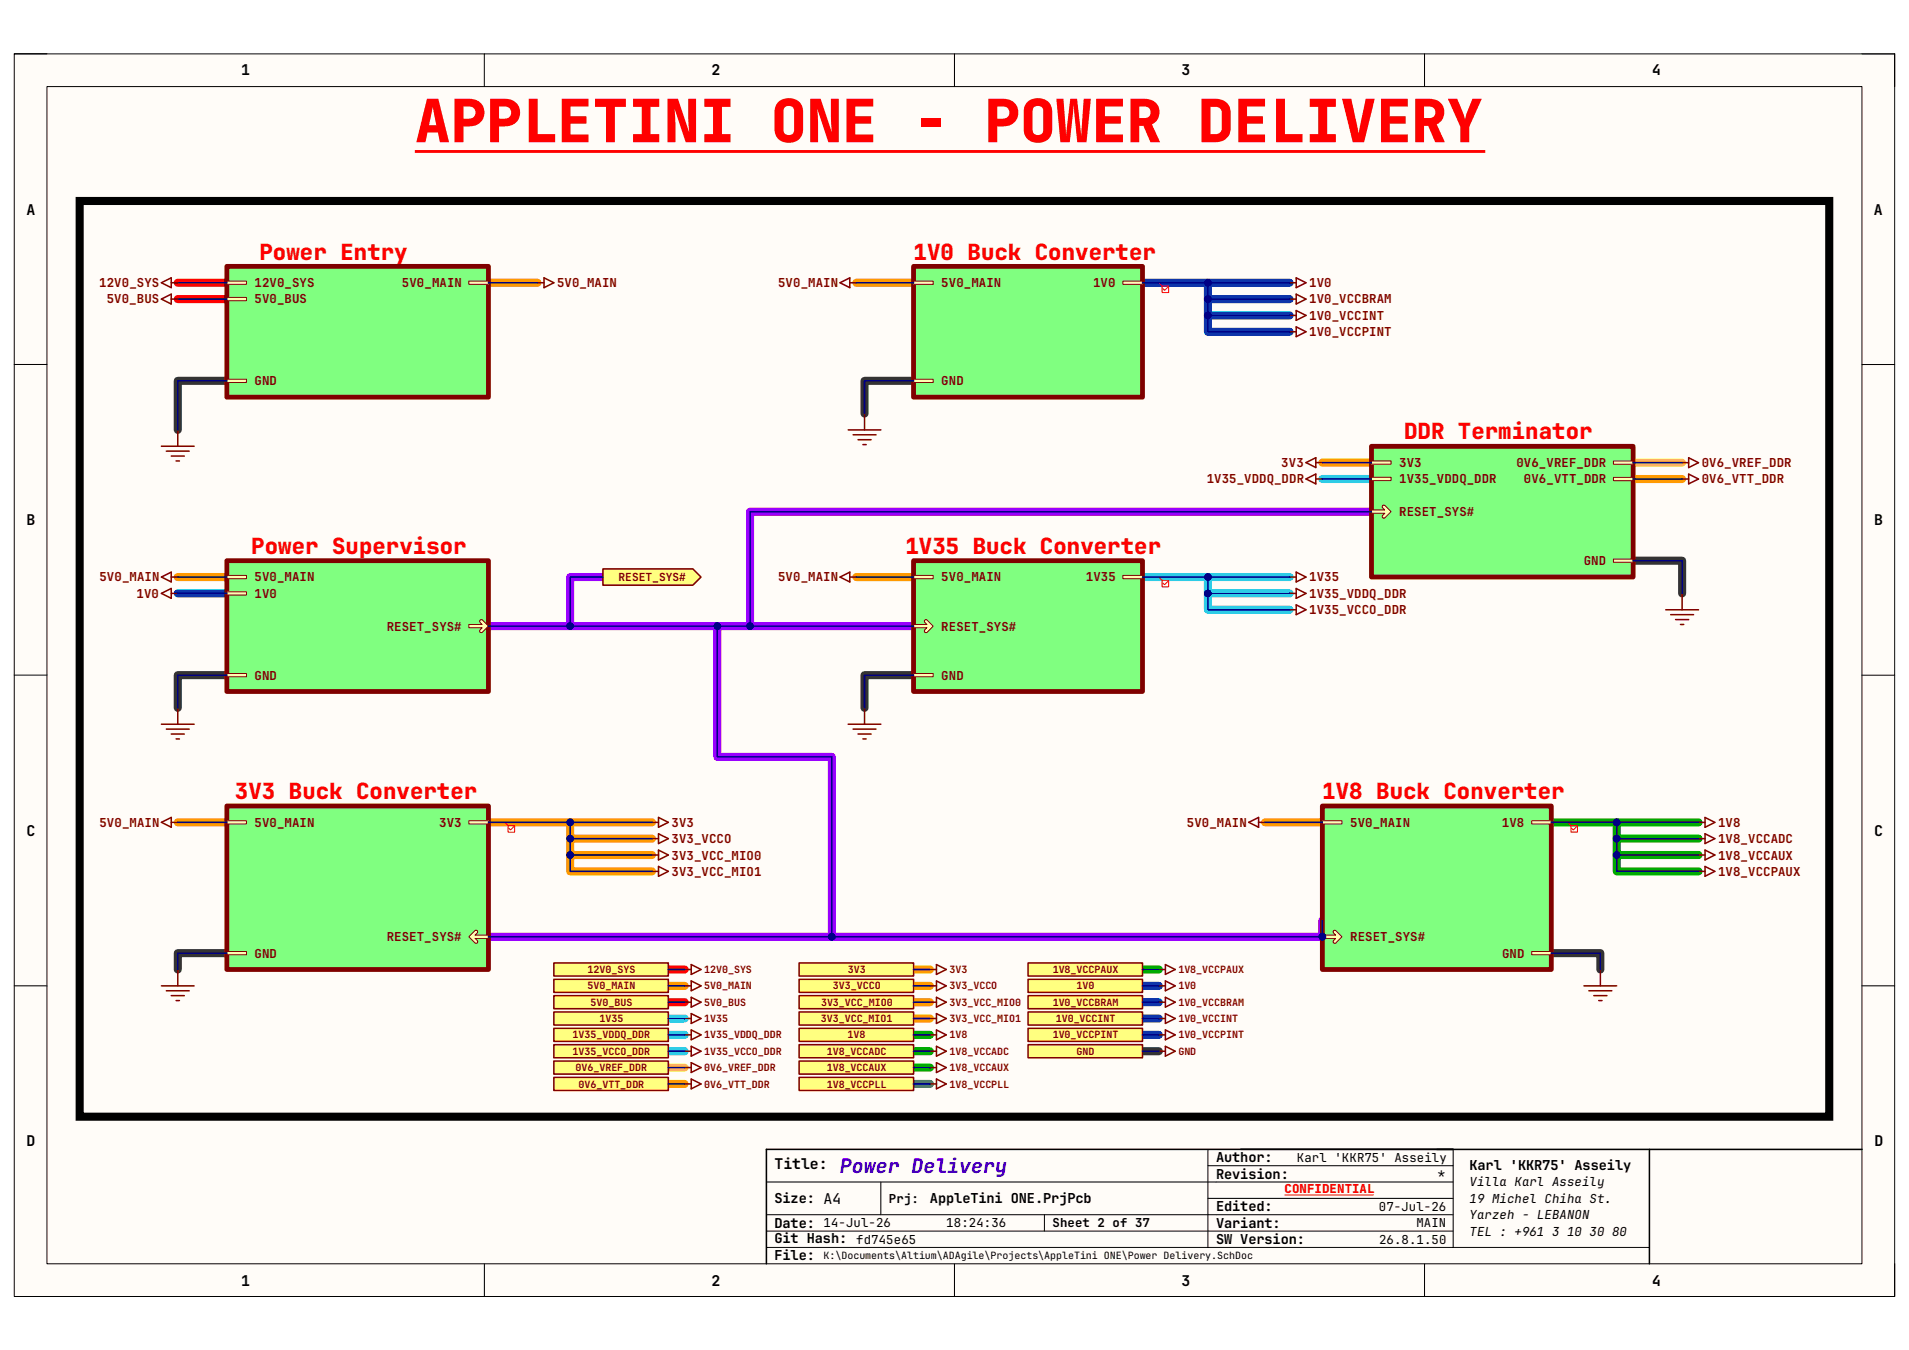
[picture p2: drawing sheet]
<svg xmlns="http://www.w3.org/2000/svg" width="420mm" height="297mm" viewBox="0 0 420 297" stroke-linecap="round" stroke-linejoin="round" font-family="sans-serif">
<path d="M3.1 11.9h413.7v273.3h-413.7z" fill-rule="evenodd" fill="#fffcf8"/>
<path d="M3.1 11.9h413.7v273.3h-413.7z" fill="none" stroke="#000" stroke-width=".22"/>
<path d="M10.3 19h399.3v259h-399.3z" fill-rule="evenodd" fill="#fffcf8"/>
<g fill="none" stroke="#000" stroke-width=".22">
<path d="M3.1 11.8h7.2M10.3 19h399.3v259h-399.3zM106.6 11.8v7.2M210 11.8v7.2M313.4 11.8v7.2M409.6 11.9h7.2v7.1M3.1 80.2h7.2M409.6 80.2h7.2M3.1 148.5h7.2M409.6 148.5h7.2M3.1 216.9h7.2M409.6 216.9h7.2"/>
<path d="M265.7 256.5h54M265.7 252.9v21.5M319.7 252.9v21.5M106.6 278v7.2M168.6 260.1h151.1M168.6 270.8h151.1M168.6 267.3h151.1M168.6 274.4h194.3M193.8 260.1v7.2M210 278v7.2M229.8 267.3v3.5M265.7 263.7h54"/>
<path d="M313.4 278v7.2M416.8 278v7.2"/>
</g>
<g fill="none" stroke="#f90" stroke-width="1.8">
<path d="M107.5 62.2h10.7M188.4 62.2h12.6M290.9 101.8h10.8M39.1 127h10.8M188.4 127h12.6M39.1 180.9h10.8M107.5 180.9h35.9M125.4 180.9v3.6h18M125.4 184.5v3.6M143.4 188.1h-18v3.6h18M278.3 180.9h12.6M147 216.9h3.6"/>
<path d="M201 216.9h3.6M201 213.3h3.6M201 220.5h3.6M201 224.1h3.6"/>
</g>
<path d="M49.9 83.8h-10.8v10.8M201 83.8h-10.8v7.2M359.3 123.4h10.8v7.2M49.9 148.5h-10.8v7.2M201 148.5h-10.8v7.2M49.9 209.7h-10.8v3.6M341.3 209.7h10.8v3.6M251.4 231.3h3.6" fill="none" stroke="#333" stroke-width="1.8"/>
<path d="M251.4 62.2h32.3M265.7 62.2v3.6h18M265.7 65.8v3.6M283.7 69.4h-18v3.6h18M39.1 130.6h10.8M251.4 216.9h3.6M251.4 227.7h3.6M251.4 224.1h3.6M251.4 220.5h3.6" fill="none" stroke="#03c" stroke-width="1.8"/>
<path d="M301.7 112.6h-136.7v25.2M107.5 137.7h50.3M132.6 127h-7.2v10.7M201 137.8h-43.2v28.7h25.2v39.6M290.9 202.5v3.6h-183.4" fill="none" stroke="#90f" stroke-width="1.8"/>
<path d="M290.9 105.4h10.8M251.4 127h32.3M265.7 127v3.6h18M265.7 130.6v3.6h18M147 227.7h3.6M147 224.1h3.6M147 231.3h3.6" fill="none" stroke="#2cf" stroke-width="1.8"/>
<path d="M359.3 101.8h10.8M147 234.9h3.6" fill="none" stroke="#fd3" stroke-width="1.8"/>
<path d="M359.3 105.4h10.8M147 238.5h3.6" fill="none" stroke="#fb0" stroke-width="1.8"/>
<path d="M341.3 180.9h32.4M355.7 180.9v3.6h18M355.7 184.5v3.6h18M355.7 188.1v3.6h18M251.4 213.3h3.6M201 227.7h3.6M201 231.3h3.6M201 234.9h3.6" fill="none" stroke="#0a0" stroke-width="1.8"/>
<path d="M39.1 65.8h10.8M147 220.5h3.6" fill="none" stroke="#d00000" stroke-width="1.8"/>
<path d="M201 238.5h3.6" fill="none" stroke="#086" stroke-width="1.8"/>
<path d="M39.1 62.2h10.8M147 213.3h3.6" fill="none" stroke="#f00" stroke-width="1.8"/>
<path d="M316.1 252.9h93.5M319.7 252.9h-151.1v25.1M362.9 252.9v25.1" fill="none" stroke="#000" stroke-width=".34"/>
<path d="M282.6 262.9h19.6" fill="none" stroke="#f00" stroke-width=".22"/>
<path d="M91.3 33.3h235.5" fill="none" stroke="#f00" stroke-width=".64" stroke-linecap="butt"/>
<path d="M17.5 44.2h384.9v201.5h-384.9z" fill="none" stroke="#000" stroke-width="1.8"/>
<path d="M49.9 58.6h57.6v28.8h-57.6z" fill-rule="evenodd" fill="#80ff80"/>
<path d="M49.9 58.6h57.6v28.8h-57.6z" fill="none" stroke="#800000" stroke-width="1.1"/>
<path d="M103.1 61.8h4.4v.8h-4.4z" fill-rule="evenodd" fill="#ffffb0"/>
<path d="M103.1 61.8h4.4v.8h-4.4z" fill="none" stroke="#800000" stroke-width=".22"/>
<path d="M49.9 83.4h4.3v.7h-4.3z" fill-rule="evenodd" fill="#ffffb0"/>
<path d="M49.9 83.4h4.3v.7h-4.3z" fill="none" stroke="#800000" stroke-width=".22"/>
<path d="M49.9 61.8h4.3v.8h-4.3z" fill-rule="evenodd" fill="#ffffb0"/>
<path d="M49.9 61.8h4.3v.8h-4.3z" fill="none" stroke="#800000" stroke-width=".22"/>
<path d="M49.9 65.4h4.3v.8h-4.3z" fill-rule="evenodd" fill="#ffffb0"/>
<path d="M49.9 65.4h4.3v.8h-4.3z" fill="none" stroke="#800000" stroke-width=".22"/>
<path d="M118.2 62.2h1.5M119.7 61.1l2.1 1.1-2.1 1.1z" fill="none" stroke="#800000" stroke-width=".34"/>
<path d="M201 58.6h50.4v28.8h-50.4z" fill-rule="evenodd" fill="#80ff80"/>
<path d="M201 58.6h50.4v28.8h-50.4z" fill="none" stroke="#800000" stroke-width="1.1"/>
<path d="M247 61.8h4.4v.8h-4.4z" fill-rule="evenodd" fill="#ffffb0"/>
<path d="M247 61.8h4.4v.8h-4.4z" fill="none" stroke="#800000" stroke-width=".22"/>
<path d="M201 61.8h4.3v.8h-4.3z" fill-rule="evenodd" fill="#ffffb0"/>
<path d="M201 61.8h4.3v.8h-4.3z" fill="none" stroke="#800000" stroke-width=".22"/>
<path d="M201 83.4h4.3v.7h-4.3z" fill-rule="evenodd" fill="#ffffb0"/>
<path d="M201 83.4h4.3v.7h-4.3z" fill="none" stroke="#800000" stroke-width=".22"/>
<path d="M283.7 62.2h1.5M285.2 61.1l2.1 1.1-2.1 1.1z" fill="none" stroke="#800000" stroke-width=".34"/>
<path d="M201 123.4h50.4v28.7h-50.4z" fill-rule="evenodd" fill="#80ff80"/>
<path d="M201 123.4h50.4v28.7h-50.4z" fill="none" stroke="#800000" stroke-width="1.1"/>
<path d="M247 126.6h4.4v.7h-4.4z" fill-rule="evenodd" fill="#ffffb0"/>
<path d="M247 126.6h4.4v.7h-4.4z" fill="none" stroke="#800000" stroke-width=".22"/>
<path d="M201 137.4h2.9l-.5-.7 .1-.3 .3-.1 1.5 1.5-1.4 1.3-.2 .1-.3-.1v-.4l.5-.6h-2.9z" fill-rule="evenodd" fill="#ffffb0"/>
<path d="M201 137.4h2.9l-.5-.7 .1-.3 .3-.1 1.5 1.5-1.4 1.3-.2 .1-.3-.1v-.4l.5-.6h-2.9z" fill="none" stroke="#800000" stroke-width=".22"/>
<path d="M201 126.6h4.3v.7h-4.3z" fill-rule="evenodd" fill="#ffffb0"/>
<path d="M201 126.6h4.3v.7h-4.3z" fill="none" stroke="#800000" stroke-width=".22"/>
<path d="M201 148.2h4.3v.7h-4.3z" fill-rule="evenodd" fill="#ffffb0"/>
<path d="M201 148.2h4.3v.7h-4.3z" fill="none" stroke="#800000" stroke-width=".22"/>
<path d="M283.7 130.6h1.5M285.2 129.5l2.1 1.1-2.1 1z" fill="none" stroke="#800000" stroke-width=".34"/>
<path d="M290.9 177.3h50.4v36h-50.4z" fill-rule="evenodd" fill="#80ff80"/>
<path d="M290.9 177.3h50.4v36h-50.4z" fill="none" stroke="#800000" stroke-width="1.1"/>
<circle cx="290.9" cy="206.1" r=".72" fill="#000080"/>
<circle cx="290.9" cy="206.1" r=".72" fill="none" stroke="#000080" stroke-width=".22"/>
<path d="M337 180.6h4.3v.7h-4.3z" fill-rule="evenodd" fill="#ffffb0"/>
<path d="M337 180.6h4.3v.7h-4.3z" fill="none" stroke="#800000" stroke-width=".22"/>
<path d="M290.9 205.7h3l-.6-.6 .1-.3 .3-.1 1.5 1.4-1.3 1.4h-.3l-.2-.1-.1-.3 .6-.6h-3z" fill-rule="evenodd" fill="#ffffb0"/>
<path d="M290.9 205.7h3l-.6-.6 .1-.3 .3-.1 1.5 1.4-1.3 1.4h-.3l-.2-.1-.1-.3 .6-.6h-3z" fill="none" stroke="#800000" stroke-width=".22"/>
<circle cx="290.9" cy="206.1" r=".72" fill="#000080"/>
<circle cx="290.9" cy="206.1" r=".72" fill="none" stroke="#000080" stroke-width=".22"/>
<path d="M290.9 180.6h4.3v.7h-4.3z" fill-rule="evenodd" fill="#ffffb0"/>
<path d="M290.9 180.6h4.3v.7h-4.3z" fill="none" stroke="#800000" stroke-width=".22"/>
<path d="M337 209.3h4.3v.8h-4.3z" fill-rule="evenodd" fill="#ffffb0"/>
<path d="M337 209.3h4.3v.8h-4.3z" fill="none" stroke="#800000" stroke-width=".22"/>
<path d="M375.1 179.9l2.2 1-2.2 1.1zM373.7 180.9h1.4" fill="none" stroke="#800000" stroke-width=".34"/>
<path d="M49.9 177.3h57.6v36h-57.6z" fill-rule="evenodd" fill="#80ff80"/>
<path d="M49.9 177.3h57.6v36h-57.6z" fill="none" stroke="#800000" stroke-width="1.1"/>
<path d="M103.1 180.6h4.4v.7h-4.4z" fill-rule="evenodd" fill="#ffffb0"/>
<path d="M103.1 180.6h4.4v.7h-4.4z" fill="none" stroke="#800000" stroke-width=".22"/>
<path d="M104.5 204.8l.4-.1 .2 .3-.6 .7h3v.8h-3l.6 .6-.1 .4h-.4l-1.5-1.4z" fill-rule="evenodd" fill="#ffffb0"/>
<path d="M104.5 204.8l.4-.1 .2 .3-.6 .7h3v.8h-3l.6 .6-.1 .4h-.4l-1.5-1.4z" fill="none" stroke="#800000" stroke-width=".22"/>
<path d="M49.9 180.6h4.3v.7h-4.3z" fill-rule="evenodd" fill="#ffffb0"/>
<path d="M49.9 180.6h4.3v.7h-4.3z" fill="none" stroke="#800000" stroke-width=".22"/>
<path d="M49.9 209.3h4.3v.8h-4.3z" fill-rule="evenodd" fill="#ffffb0"/>
<path d="M49.9 209.3h4.3v.8h-4.3z" fill="none" stroke="#800000" stroke-width=".22"/>
<path d="M144.9 179.8l2.1 1.1-2.1 1.1zM143.4 180.9h1.5" fill="none" stroke="#800000" stroke-width=".34"/>
<path d="M49.9 123.4h57.6v28.7h-57.6z" fill-rule="evenodd" fill="#80ff80"/>
<path d="M49.9 123.4h57.6v28.7h-57.6z" fill="none" stroke="#800000" stroke-width="1.1"/>
<path d="M103.1 137.4h3l-.6-.7 .1-.3 .3-.1 1.6 1.4-1.4 1.4-.3 .1-.2-.2-.1-.2 .6-.7h-3z" fill-rule="evenodd" fill="#ffffb0"/>
<path d="M103.1 137.4h3l-.6-.7 .1-.3 .3-.1 1.6 1.4-1.4 1.4-.3 .1-.2-.2-.1-.2 .6-.7h-3z" fill="none" stroke="#800000" stroke-width=".22"/>
<path d="M49.9 148.2h4.3v.7h-4.3z" fill-rule="evenodd" fill="#ffffb0"/>
<path d="M49.9 148.2h4.3v.7h-4.3z" fill="none" stroke="#800000" stroke-width=".22"/>
<path d="M49.9 130.2h4.3v.7h-4.3z" fill-rule="evenodd" fill="#ffffb0"/>
<path d="M49.9 130.2h4.3v.7h-4.3z" fill="none" stroke="#800000" stroke-width=".22"/>
<path d="M49.9 126.6h4.3v.7h-4.3z" fill-rule="evenodd" fill="#ffffb0"/>
<path d="M49.9 126.6h4.3v.7h-4.3z" fill="none" stroke="#800000" stroke-width=".22"/>
<path d="M35.5 130.6l2.2-1.1v2.1zM37.7 130.6h1.4" fill="none" stroke="#800000" stroke-width=".34"/>
<path d="M301.7 98.2h57.6v28.8h-57.6z" fill-rule="evenodd" fill="#80ff80"/>
<path d="M301.7 98.2h57.6v28.8h-57.6z" fill="none" stroke="#800000" stroke-width="1.1"/>
<path d="M301.7 112.2h3l-.6-.6 .1-.4 .3-.1 1.5 1.5-1.3 1.4h-.3l-.3-.2v-.3l.6-.6h-3z" fill-rule="evenodd" fill="#ffffb0"/>
<path d="M301.7 112.2h3l-.6-.6 .1-.4 .3-.1 1.5 1.5-1.3 1.4h-.3l-.3-.2v-.3l.6-.6h-3z" fill="none" stroke="#800000" stroke-width=".22"/>
<path d="M301.7 101.4h4.3v.7h-4.3z" fill-rule="evenodd" fill="#ffffb0"/>
<path d="M301.7 101.4h4.3v.7h-4.3z" fill="none" stroke="#800000" stroke-width=".22"/>
<path d="M355 101.4h4.3v.8h-4.3z" fill-rule="evenodd" fill="#ffffb0"/>
<path d="M355 101.4h4.3v.8h-4.3z" fill="none" stroke="#800000" stroke-width=".22"/>
<path d="M355 105h4.3v.7h-4.3z" fill-rule="evenodd" fill="#ffffb0"/>
<path d="M355 105h4.3v.7h-4.3z" fill="none" stroke="#800000" stroke-width=".22"/>
<path d="M301.7 105h4.3v.7h-4.3z" fill-rule="evenodd" fill="#ffffb0"/>
<path d="M301.7 105h4.3v.7h-4.3z" fill="none" stroke="#800000" stroke-width=".22"/>
<path d="M355 123h4.3v.7h-4.3z" fill-rule="evenodd" fill="#ffffb0"/>
<path d="M355 123h4.3v.7h-4.3z" fill="none" stroke="#800000" stroke-width=".22"/>
<path d="M287.3 101.8l2.2-1.1v2.2zM289.5 101.8h1.4" fill="none" stroke="#800000" stroke-width=".34"/>
<path d="M132.6 125.2h19.8l1.8 1.8-1.8 1.8h-19.8z" fill-rule="evenodd" fill="#ffff80"/>
<g fill="none" stroke="#800000" stroke-width=".34">
<path d="M184.8 62.2l2.2-1.1v2.2zM187 62.2h1.4M283.7 65.8h1.5M283.7 69.4h1.5M283.7 73h1.5M285.2 64.7l2.1 1.1-2.1 1.1zM285.2 68.3l2.1 1.1-2.1 1.1zM285.2 71.9l2.1 1.1-2.1 1.1zM35.5 98.2h7.2M36.6 99.3h5M39.1 94.6v3.6M186.6 94.6h7.2"/>
<path d="M187.7 95.7h5M188.8 96.7h2.8M189.8 97.8h.8M190.2 91v3.6M37.7 100.3h2.9M38.8 101.4h.7M287.3 105.4l2.2-1.1v2.2zM289.5 105.4h1.4M35.5 127l2.2-1.1v2.1zM37.7 127h1.4M132.6 125.2h19.8l1.8 1.8-1.8 1.8h-19.8zM184.8 127l2.2-1.1v2.1z"/>
<path d="M187 127h1.4M283.7 127h1.5M283.7 134.2h1.5M285.2 125.9l2.1 1.1-2.1 1zM285.2 133.1l2.1 1.1-2.1 1zM366.5 134.2h7.2M367.6 135.2h5M368.6 136.3h2.9M369.7 137.4h.7M370.1 130.6v3.6M35.5 159.3h7.2M39.1 155.7v3.6"/>
<path d="M186.6 159.3h7.2M190.2 155.7v3.6M36.6 160.4h5M37.7 161.5h2.9M38.8 162.6h.7M187.7 160.4h5M188.8 161.5h2.8M189.8 162.6h.8M35.5 180.9l2.2-1.1v2.2zM37.7 180.9h1.4M143.4 191.7h1.5M143.4 188.1h1.5"/>
<path d="M143.4 184.5h1.5M144.9 190.6l2.1 1.1-2.1 1.1zM144.9 183.4l2.1 1.1-2.1 1.1zM144.9 187l2.1 1.1-2.1 1.1zM274.7 180.9l2.2-1.1v2.2zM276.9 180.9h1.4M373.7 191.7h1.4M373.7 188.1h1.4M373.7 184.5h1.4M375.1 183.4l2.2 1.1-2.2 1.1zM375.1 187l2.2 1.1-2.2 1.1zM375.1 190.6l2.2 1.1-2.2 1.1z"/>
<path d="M35.5 216.9h7.2M36.6 218h5M37.7 219.1h2.8M39.1 213.3v3.6M348.5 216.9h7.2M349.6 218h5M350.6 219.1h2.9M352.1 213.3v3.6M38.8 220.1h.7M351.7 220.1h.7"/>
</g>
<path d="M255 62.2l.7 .7M255.7 62.9h1.4v1.5h-1.4zM256.9 63.2l-.7 .7-.3-.4M255 127l.7 .7M255.7 127.7h1.4v1.4h-1.4zM256.9 127.9l-.7 .7-.3-.3M111.1 180.9l.7 .7M111.8 181.6h1.4v1.5h-1.4zM113 181.9l-.7 .7-.3-.4M344.9 180.9l.7 .7M345.6 181.7h1.4v1.4h-1.4zM346.9 181.9l-.8 .7-.3-.4" fill="none" stroke="#f00" stroke-width=".22"/>
<path d="M121.8 233.4h25.2v2.9h-25.2z" fill-rule="evenodd" fill="#ffff80"/>
<path d="M121.8 233.4h25.2v2.9h-25.2z" fill="none" stroke="#800000" stroke-width=".34"/>
<path d="M121.8 237h25.2v2.9h-25.2z" fill-rule="evenodd" fill="#ffff80"/>
<path d="M370.1 101.8h1.4M370.1 105.4h1.4M371.5 100.7l2.2 1.1-2.2 1.1zM371.5 104.3l2.2 1.1-2.2 1zM121.8 237h25.2v2.9h-25.2zM150.6 234.9h1.5M150.6 238.5h1.5M152.1 233.8l2.1 1.1-2.1 1.1zM152.1 237.4l2.1 1.1-2.1 1.1z" fill="none" stroke="#800000" stroke-width=".34"/>
<path d="M226.2 229.8h25.2v2.9h-25.2z" fill-rule="evenodd" fill="#ffff80"/>
<path d="M152.1 219.4l2.1 1.1-2.1 1.1zM150.6 220.5h1.5M226.2 229.8h25.2v2.9h-25.2zM255 231.3h1.4M256.4 230.2l2.2 1.1-2.2 1.1z" fill="none" stroke="#800000" stroke-width=".34"/>
<path d="M121.8 219.1h25.2v2.8h-25.2z" fill-rule="evenodd" fill="#ffff80"/>
<path d="M121.8 219.1h25.2v2.8h-25.2z" fill="none" stroke="#800000" stroke-width=".34"/>
<path d="M121.8 215.5h25.2v2.8h-25.2z" fill-rule="evenodd" fill="#ffff80"/>
<path d="M121.8 215.5h25.2v2.8h-25.2zM150.6 216.9h1.5M152.1 215.8l2.1 1.1-2.1 1.1zM204.6 216.9h1.4M204.6 213.3h1.4M206 212.2l2.2 1.1-2.2 1.1zM206 215.8l2.2 1.1-2.2 1.1zM206 219.4l2.2 1.1-2.2 1.1zM204.6 224.1h1.4M204.6 220.5h1.4M206 223l2.2 1.1-2.2 1.1z" fill="none" stroke="#800000" stroke-width=".34"/>
<path d="M175.8 211.9h25.2v2.8h-25.2z" fill-rule="evenodd" fill="#ffff80"/>
<path d="M175.8 211.9h25.2v2.8h-25.2z" fill="none" stroke="#800000" stroke-width=".34"/>
<path d="M175.8 215.5h25.2v2.8h-25.2z" fill-rule="evenodd" fill="#ffff80"/>
<path d="M175.8 215.5h25.2v2.8h-25.2z" fill="none" stroke="#800000" stroke-width=".34"/>
<path d="M175.8 219.1h25.2v2.8h-25.2z" fill-rule="evenodd" fill="#ffff80"/>
<path d="M175.8 219.1h25.2v2.8h-25.2z" fill="none" stroke="#800000" stroke-width=".34"/>
<path d="M175.8 222.6h25.2v2.9h-25.2z" fill-rule="evenodd" fill="#ffff80"/>
<path d="M150.6 227.7h1.5M152.1 226.6l2.1 1.1-2.1 1.1zM175.8 222.6h25.2v2.9h-25.2z" fill="none" stroke="#800000" stroke-width=".34"/>
<path d="M121.8 226.2h25.2v2.9h-25.2z" fill-rule="evenodd" fill="#ffff80"/>
<path d="M255 213.3h1.4M256.4 212.2l2.2 1.1-2.2 1.1zM121.8 226.2h25.2v2.9h-25.2zM204.6 227.7h1.4M204.6 231.3h1.4M204.6 234.9h1.4M206 226.6l2.2 1.1-2.2 1.1zM206 230.2l2.2 1.1-2.2 1.1zM206 233.8l2.2 1.1-2.2 1.1z" fill="none" stroke="#800000" stroke-width=".34"/>
<path d="M175.8 226.2h25.2v2.9h-25.2z" fill-rule="evenodd" fill="#ffff80"/>
<path d="M175.8 226.2h25.2v2.9h-25.2z" fill="none" stroke="#800000" stroke-width=".34"/>
<path d="M175.8 229.8h25.2v2.9h-25.2z" fill-rule="evenodd" fill="#ffff80"/>
<path d="M175.8 229.8h25.2v2.9h-25.2z" fill="none" stroke="#800000" stroke-width=".34"/>
<path d="M175.8 233.4h25.2v2.9h-25.2z" fill-rule="evenodd" fill="#ffff80"/>
<path d="M175.8 233.4h25.2v2.9h-25.2z" fill="none" stroke="#800000" stroke-width=".34"/>
<path d="M226.2 211.9h25.2v2.8h-25.2z" fill-rule="evenodd" fill="#ffff80"/>
<path d="M226.2 211.9h25.2v2.8h-25.2zM255 216.9h1.4M256.4 215.8l2.2 1.1-2.2 1.1zM256.4 219.4l2.2 1.1-2.2 1.1zM255 220.5h1.4M255 224.1h1.4M255 227.7h1.4M256.4 223l2.2 1.1-2.2 1.1zM256.4 226.6l2.2 1.1-2.2 1.1z" fill="none" stroke="#800000" stroke-width=".34"/>
<path d="M226.2 215.5h25.2v2.8h-25.2z" fill-rule="evenodd" fill="#ffff80"/>
<path d="M226.2 215.5h25.2v2.8h-25.2z" fill="none" stroke="#800000" stroke-width=".34"/>
<path d="M226.2 219.1h25.2v2.8h-25.2z" fill-rule="evenodd" fill="#ffff80"/>
<path d="M226.2 219.1h25.2v2.8h-25.2z" fill="none" stroke="#800000" stroke-width=".34"/>
<path d="M226.2 222.6h25.2v2.9h-25.2z" fill-rule="evenodd" fill="#ffff80"/>
<path d="M226.2 222.6h25.2v2.9h-25.2z" fill="none" stroke="#800000" stroke-width=".34"/>
<path d="M226.2 226.2h25.2v2.9h-25.2z" fill-rule="evenodd" fill="#ffff80"/>
<path d="M226.2 226.2h25.2v2.9h-25.2z" fill="none" stroke="#800000" stroke-width=".34"/>
<path d="M121.8 222.6h25.2v2.9h-25.2z" fill-rule="evenodd" fill="#ffff80"/>
<path d="M121.8 222.6h25.2v2.9h-25.2zM150.6 224.1h1.5M150.6 231.3h1.5M152.1 223l2.1 1.1-2.1 1.1zM152.1 230.2l2.1 1.1-2.1 1.1z" fill="none" stroke="#800000" stroke-width=".34"/>
<path d="M121.8 229.8h25.2v2.9h-25.2z" fill-rule="evenodd" fill="#ffff80"/>
<path d="M121.8 229.8h25.2v2.9h-25.2z" fill="none" stroke="#800000" stroke-width=".34"/>
<path d="M175.8 237h25.2v2.9h-25.2z" fill-rule="evenodd" fill="#ffff80"/>
<path d="M175.8 237h25.2v2.9h-25.2zM204.6 238.5h1.4M206 237.4l2.2 1.1-2.2 1.1z" fill="none" stroke="#800000" stroke-width=".34"/>
<path d="M107.5 62.2h10.7M251.4 62.2h32.3M49.9 83.8h-10.8v10.8" fill="none" stroke="#000080" stroke-width=".34"/>
<circle cx="265.7" cy="62.2" r=".72" fill="#000080"/>
<circle cx="265.7" cy="62.2" r=".72" fill="none" stroke="#000080" stroke-width=".22"/>
<path d="M39.1 127h10.8M39.1 130.6h10.8M107.5 137.7h50.3M188.4 127h12.6M49.9 148.5h-10.8v7.2M39.1 180.9h10.8M341.3 209.7h10.8v3.6" fill="none" stroke="#000080" stroke-width=".34"/>
<circle cx="125.4" cy="137.7" r=".72" fill="#000080"/>
<circle cx="125.4" cy="137.7" r=".72" fill="none" stroke="#000080" stroke-width=".22"/>
<circle cx="157.8" cy="137.7" r=".72" fill="#000080"/>
<circle cx="157.8" cy="137.7" r=".72" fill="none" stroke="#000080" stroke-width=".22"/>
<path d="M301.7 112.6h-136.7v25.2" fill="none" stroke="#000080" stroke-width=".34"/>
<circle cx="165" cy="137.7" r=".72" fill="#000080"/>
<circle cx="165" cy="137.7" r=".72" fill="none" stroke="#000080" stroke-width=".22"/>
<path d="M290.9 101.8h10.8M290.9 105.4h10.8M359.3 101.8h10.8M359.3 105.4h10.8M132.6 127h-7.2v10.7M359.3 123.4h10.8v7.2" fill="none" stroke="#000080" stroke-width=".34"/>
<circle cx="125.4" cy="137.7" r=".72" fill="#000080"/>
<circle cx="125.4" cy="137.7" r=".72" fill="none" stroke="#000080" stroke-width=".22"/>
<path d="M188.4 62.2h12.6M201 137.8h-43.2v28.7h25.2v39.6M278.3 180.9h12.6" fill="none" stroke="#000080" stroke-width=".34"/>
<circle cx="165" cy="137.7" r=".72" fill="#000080"/>
<circle cx="165" cy="137.7" r=".72" fill="none" stroke="#000080" stroke-width=".22"/>
<circle cx="157.8" cy="137.7" r=".72" fill="#000080"/>
<circle cx="157.8" cy="137.7" r=".72" fill="none" stroke="#000080" stroke-width=".22"/>
<circle cx="183" cy="206.1" r=".72" fill="#000080"/>
<circle cx="183" cy="206.1" r=".72" fill="none" stroke="#000080" stroke-width=".22"/>
<path d="M265.7 62.2v3.6h18M201 83.8h-10.8v7.2M201 148.5h-10.8v7.2M49.9 209.7h-10.8v3.6" fill="none" stroke="#000080" stroke-width=".34"/>
<circle cx="265.7" cy="65.8" r=".72" fill="#000080"/>
<circle cx="265.7" cy="65.8" r=".72" fill="none" stroke="#000080" stroke-width=".22"/>
<circle cx="265.7" cy="62.2" r=".72" fill="#000080"/>
<circle cx="265.7" cy="62.2" r=".72" fill="none" stroke="#000080" stroke-width=".22"/>
<path d="M283.7 69.4h-18v3.6h18" fill="none" stroke="#000080" stroke-width=".34"/>
<circle cx="265.7" cy="69.4" r=".72" fill="#000080"/>
<circle cx="265.7" cy="69.4" r=".72" fill="none" stroke="#000080" stroke-width=".22"/>
<path d="M265.7 65.8v3.6" fill="none" stroke="#000080" stroke-width=".34"/>
<circle cx="265.7" cy="65.8" r=".72" fill="#000080"/>
<circle cx="265.7" cy="65.8" r=".72" fill="none" stroke="#000080" stroke-width=".22"/>
<circle cx="265.7" cy="69.4" r=".72" fill="#000080"/>
<circle cx="265.7" cy="69.4" r=".72" fill="none" stroke="#000080" stroke-width=".22"/>
<path d="M341.3 180.9h32.4" fill="none" stroke="#000080" stroke-width=".34"/>
<circle cx="355.7" cy="180.9" r=".72" fill="#000080"/>
<circle cx="355.7" cy="180.9" r=".72" fill="none" stroke="#000080" stroke-width=".22"/>
<path d="M355.7 180.9v3.6h18" fill="none" stroke="#000080" stroke-width=".34"/>
<circle cx="355.7" cy="184.5" r=".72" fill="#000080"/>
<circle cx="355.7" cy="184.5" r=".72" fill="none" stroke="#000080" stroke-width=".22"/>
<circle cx="355.7" cy="180.9" r=".72" fill="#000080"/>
<circle cx="355.7" cy="180.9" r=".72" fill="none" stroke="#000080" stroke-width=".22"/>
<path d="M355.7 184.5v3.6h18" fill="none" stroke="#000080" stroke-width=".34"/>
<circle cx="355.7" cy="184.5" r=".72" fill="#000080"/>
<circle cx="355.7" cy="184.5" r=".72" fill="none" stroke="#000080" stroke-width=".22"/>
<circle cx="355.7" cy="188.1" r=".72" fill="#000080"/>
<circle cx="355.7" cy="188.1" r=".72" fill="none" stroke="#000080" stroke-width=".22"/>
<path d="M355.7 188.1v3.6h18" fill="none" stroke="#000080" stroke-width=".34"/>
<circle cx="355.7" cy="188.1" r=".72" fill="#000080"/>
<circle cx="355.7" cy="188.1" r=".72" fill="none" stroke="#000080" stroke-width=".22"/>
<path d="M251.4 127h32.3" fill="none" stroke="#000080" stroke-width=".34"/>
<circle cx="265.7" cy="127" r=".72" fill="#000080"/>
<circle cx="265.7" cy="127" r=".72" fill="none" stroke="#000080" stroke-width=".22"/>
<path d="M265.7 127v3.6h18" fill="none" stroke="#000080" stroke-width=".34"/>
<circle cx="265.7" cy="130.6" r=".72" fill="#000080"/>
<circle cx="265.7" cy="130.6" r=".72" fill="none" stroke="#000080" stroke-width=".22"/>
<circle cx="265.7" cy="127" r=".72" fill="#000080"/>
<circle cx="265.7" cy="127" r=".72" fill="none" stroke="#000080" stroke-width=".22"/>
<path d="M265.7 130.6v3.6h18" fill="none" stroke="#000080" stroke-width=".34"/>
<circle cx="265.7" cy="130.6" r=".72" fill="#000080"/>
<circle cx="265.7" cy="130.6" r=".72" fill="none" stroke="#000080" stroke-width=".22"/>
<path d="M107.5 180.9h35.9" fill="none" stroke="#000080" stroke-width=".34"/>
<circle cx="125.4" cy="180.9" r=".72" fill="#000080"/>
<circle cx="125.4" cy="180.9" r=".72" fill="none" stroke="#000080" stroke-width=".22"/>
<path d="M125.4 180.9v3.6h18" fill="none" stroke="#000080" stroke-width=".34"/>
<circle cx="125.4" cy="184.5" r=".72" fill="#000080"/>
<circle cx="125.4" cy="184.5" r=".72" fill="none" stroke="#000080" stroke-width=".22"/>
<circle cx="125.4" cy="180.9" r=".72" fill="#000080"/>
<circle cx="125.4" cy="180.9" r=".72" fill="none" stroke="#000080" stroke-width=".22"/>
<path d="M143.4 188.1h-18v3.6h18" fill="none" stroke="#000080" stroke-width=".34"/>
<circle cx="125.4" cy="188.1" r=".72" fill="#000080"/>
<circle cx="125.4" cy="188.1" r=".72" fill="none" stroke="#000080" stroke-width=".22"/>
<path d="M125.4 184.5v3.6" fill="none" stroke="#000080" stroke-width=".34"/>
<circle cx="125.4" cy="188.1" r=".72" fill="#000080"/>
<circle cx="125.4" cy="188.1" r=".72" fill="none" stroke="#000080" stroke-width=".22"/>
<circle cx="125.4" cy="184.5" r=".72" fill="#000080"/>
<circle cx="125.4" cy="184.5" r=".72" fill="none" stroke="#000080" stroke-width=".22"/>
<g fill="none" stroke="#000080" stroke-width=".34">
<path d="M147 216.9h3.6M201 216.9h3.6M201 213.3h3.6M251.4 216.9h3.6M251.4 213.3h3.6M290.9 202.5v3.6h-183.4M147 234.9h3.6M147 238.5h3.6M147 231.3h3.6M147 220.5h3.6M147 224.1h3.6M147 227.7h3.6"/>
<path d="M201 234.9h3.6M201 238.5h3.6M201 231.3h3.6M201 220.5h3.6M201 224.1h3.6M201 227.7h3.6M251.4 231.3h3.6M251.4 220.5h3.6M251.4 224.1h3.6M251.4 227.7h3.6"/>
</g>
<circle cx="183" cy="206.1" r=".72" fill="#000080"/>
<circle cx="183" cy="206.1" r=".72" fill="none" stroke="#000080" stroke-width=".22"/>
<circle cx="290.9" cy="206.1" r=".72" fill="#000080"/>
<circle cx="290.9" cy="206.1" r=".72" fill="none" stroke="#000080" stroke-width=".22"/>
<path d="M121.8 211.9h25.2v2.8h-25.2z" fill-rule="evenodd" fill="#ffff80"/>
<path d="M35.5 62.2l2.2-1.1v2.2zM35.5 65.8l2.2-1.1v2.2zM37.7 62.2h1.4M37.7 65.8h1.4M121.8 211.9h25.2v2.8h-25.2zM150.6 213.3h1.5M152.1 212.2l2.1 1.1-2.1 1.1z" fill="none" stroke="#800000" stroke-width=".34"/>
<path d="M39.1 62.2h10.8M39.1 65.8h10.8M147 213.3h3.6" fill="none" stroke="#000080" stroke-width=".34"/>
<text font-size="13.1" fill="#f00" x="91.3" y="31.3">APPLETINI ONE - POWER DELIVERY</text>
<g font-size="4.9" fill="#f00">
<text x="57.1" y="57.2">Power Entry</text>
<text x="201" y="57.2">1V0 Buck Converter</text>
<text x="308.9" y="96.7">DDR Terminator</text>
<text x="55.3" y="121.9">Power Supervisor</text>
<text x="199.2" y="121.9">1V35 Buck Converter</text>
<text x="51.7" y="175.9">3V3 Buck Converter</text>
<text x="290.9" y="175.9">1V8 Buck Converter</text>
</g>
<text font-size="4.4" fill="#00f" x="184.8" y="258">Power Delivery</text>
<g font-size="3.3">
<text x="53" y="16.6">1</text>
<text x="156.5" y="16.6">2</text>
<text x="260" y="16.6">3</text>
<text x="363.5" y="16.6">4</text>
<text x="5.8" y="47.2">A</text>
<text x="412.3" y="47.2">A</text>
<text x="5.8" y="115.5">B</text>
<text x="412.3" y="115.5">B</text>
<text x="5.8" y="183.9">C</text>
<text x="412.3" y="183.9">C</text>
<text x="5.8" y="252.2">D</text>
<text x="170.4" y="257.3">Title:</text>
<text x="412.4" y="252.2">D</text>
<text x="53" y="282.8">1</text>
<text x="156.5" y="282.8">2</text>
<text x="260" y="282.8">3</text>
<text x="363.5" y="282.8">4</text>
</g>
<g font-size="3">
<text x="267.5" y="255.7">Author:</text>
<text x="323.3" y="257.3">Karl 'KKR75' Asseily</text>
<text x="267.5" y="259.3">Revision:</text>
<text x="170.4" y="264.7">Size: A4</text>
<text x="204.6" y="264.7">AppleTini ONE.PrjPcb</text>
<text x="267.5" y="266.5">Edited:</text>
<text x="170.4" y="270.1">Date: 14-Jul-26</text>
<text x="170.4" y="273.6">Git Hash:</text>
<text x="267.5" y="273.7">SW Version:</text>
<text x="267.5" y="270.1">Variant:</text>
<text x="170.4" y="277.2">File:</text>
</g>
<g font-size="2.7" fill="#800000">
<text x="21.8" y="63.2">12V0_SYS</text>
<text x="56" y="63.2">12V0_SYS</text>
<text x="88.4" y="63.2">5V0_MAIN</text>
<text x="122.6" y="63.2">5V0_MAIN</text>
<text x="171.2" y="63.2">5V0_MAIN</text>
<text x="207.1" y="63.2">5V0_MAIN</text>
<text x="240.5" y="63.2">1V0</text>
<text x="288" y="63.2">1V0</text>
<text x="23.5" y="66.8">5V0_BUS</text>
<text x="56" y="66.8">5V0_BUS</text>
<text x="288" y="66.8">1V0_VCCBRAM</text>
<text x="288" y="70.4">1V0_VCCINT</text>
<text x="288" y="74">1V0_VCCPINT</text>
<text x="56" y="84.8">GND</text>
<text x="207.1" y="84.8">GND</text>
<text x="265.5" y="106.3">1V35_VDDQ_DDR</text>
<text x="281.9" y="102.7">3V3</text>
<text x="307.8" y="102.7">3V3</text>
<text x="307.8" y="106.3">1V35_VDDQ_DDR</text>
<text x="333.6" y="102.7">0V6_VREF_DDR</text>
<text x="335.3" y="106.3">0V6_VTT_DDR</text>
<text x="374.4" y="102.7">0V6_VREF_DDR</text>
<text x="374.4" y="106.3">0V6_VTT_DDR</text>
<text x="307.8" y="113.5">RESET_SYS#</text>
<text x="348.4" y="124.3">GND</text>
<text x="21.9" y="127.9">5V0_MAIN</text>
<text x="30.1" y="131.5">1V0</text>
<text x="56" y="131.5">1V0</text>
<text x="56" y="127.9">5V0_MAIN</text>
<text x="171.2" y="127.9">5V0_MAIN</text>
<text x="207.1" y="127.9">5V0_MAIN</text>
<text x="238.9" y="127.9">1V35</text>
<text x="288" y="131.5">1V35_VDDQ_DDR</text>
<text x="288" y="127.9">1V35</text>
<text x="288" y="135.1">1V35_VCCO_DDR</text>
<text x="85.1" y="138.7">RESET_SYS#</text>
<text x="207.1" y="138.7">RESET_SYS#</text>
<text x="56" y="149.5">GND</text>
<text x="207.1" y="149.5">GND</text>
<text x="21.9" y="181.9">5V0_MAIN</text>
<text x="56" y="181.9">5V0_MAIN</text>
<text x="96.6" y="181.9">3V3</text>
<text x="147.7" y="181.9">3V3</text>
<text x="147.7" y="185.5">3V3_VCCO</text>
<text x="261.1" y="181.9">5V0_MAIN</text>
<text x="297.1" y="181.9">5V0_MAIN</text>
<text x="330.4" y="181.9">1V8</text>
<text x="378" y="181.9">1V8</text>
<text x="378" y="185.5">1V8_VCCADC</text>
<text x="147.7" y="189.1">3V3_VCC_MIO0</text>
<text x="378" y="189.1">1V8_VCCAUX</text>
<text x="147.7" y="192.7">3V3_VCC_MIO1</text>
<text x="378" y="192.7">1V8_VCCPAUX</text>
<text x="85.1" y="207.1">RESET_SYS#</text>
<text x="297.1" y="207.1">RESET_SYS#</text>
<text x="56" y="210.7">GND</text>
<text x="330.5" y="210.7">GND</text>
</g>
<g font-size="2.7">
<text x="285.3" y="255.7">Karl 'KKR75' Asseily</text>
<text x="316.4" y="259.2">*</text>
<text x="323.3" y="261">Villa Karl Asseily</text>
<text x="195.6" y="264.6">Prj:</text>
<text x="303.4" y="266.4">07-Jul-26</text>
<text x="323.3" y="264.6">19 Michel Chiha St.</text>
<text x="323.3" y="268.2">Yarzeh - LEBANON</text>
<text x="188.4" y="273.6">fd745e65</text>
<text x="208.2" y="270">18:24:36</text>
<text x="231.6" y="270">Sheet 2 of 37</text>
<text x="303.4" y="273.6">26.8.1.50</text>
<text x="311.6" y="270">MAIN</text>
<text x="323.3" y="271.8">TEL : +961 3 10 30 80</text>
</g>
<text font-size="2.7" fill="#f00" x="282.6" y="262.5">CONFIDENTIAL</text>
<text font-size="2.5" fill="#800000" x="136.1" y="127.8">RESET_SYS#</text>
<g font-size="2.2" fill="#800000">
<text x="129.3" y="214.1">12V0_SYS</text>
<text x="154.9" y="214.1">12V0_SYS</text>
<text x="186.5" y="214.1">3V3</text>
<text x="208.9" y="214.1">3V3</text>
<text x="231.6" y="214.1">1V8_VCCPAUX</text>
<text x="259.2" y="214.1">1V8_VCCPAUX</text>
<text x="129.3" y="217.7">5V0_MAIN</text>
<text x="129.9" y="221.3">5V0_BUS</text>
<text x="154.9" y="221.3">5V0_BUS</text>
<text x="154.9" y="217.7">5V0_MAIN</text>
<text x="180.6" y="221.3">3V3_VCC_MIO0</text>
<text x="183.3" y="217.7">3V3_VCCO</text>
<text x="208.9" y="221.3">3V3_VCC_MIO0</text>
<text x="208.9" y="217.7">3V3_VCCO</text>
<text x="231.6" y="221.3">1V0_VCCBRAM</text>
<text x="236.9" y="217.7">1V0</text>
<text x="259.2" y="217.7">1V0</text>
<text x="259.2" y="221.3">1V0_VCCBRAM</text>
<text x="131.9" y="224.9">1V35</text>
<text x="154.9" y="224.9">1V35</text>
<text x="180.6" y="224.9">3V3_VCC_MIO1</text>
<text x="208.9" y="224.9">3V3_VCC_MIO1</text>
<text x="232.3" y="224.9">1V0_VCCINT</text>
<text x="259.2" y="224.9">1V0_VCCINT</text>
<text x="126" y="228.5">1V35_VDDQ_DDR</text>
<text x="126" y="232.1">1V35_VCCO_DDR</text>
<text x="154.9" y="228.5">1V35_VDDQ_DDR</text>
<text x="154.9" y="232.1">1V35_VCCO_DDR</text>
<text x="181.9" y="232.1">1V8_VCCADC</text>
<text x="186.5" y="228.5">1V8</text>
<text x="208.9" y="228.5">1V8</text>
<text x="208.9" y="232.1">1V8_VCCADC</text>
<text x="231.6" y="228.5">1V0_VCCPINT</text>
<text x="236.9" y="232.1">GND</text>
<text x="259.2" y="232.1">GND</text>
<text x="259.2" y="228.5">1V0_VCCPINT</text>
<text x="126.6" y="235.7">0V6_VREF_DDR</text>
<text x="127.3" y="239.3">0V6_VTT_DDR</text>
<text x="154.9" y="235.7">0V6_VREF_DDR</text>
<text x="154.9" y="239.3">0V6_VTT_DDR</text>
<text x="181.9" y="235.7">1V8_VCCAUX</text>
<text x="181.9" y="239.3">1V8_VCCPLL</text>
<text x="208.9" y="235.7">1V8_VCCAUX</text>
<text x="208.9" y="239.3">1V8_VCCPLL</text>
</g>
<text font-size="2.2" x="181.2" y="277">K:\Documents\Altium\ADAgile\Projects\AppleTini ONE\Power Delivery.SchDoc</text>
</svg>
